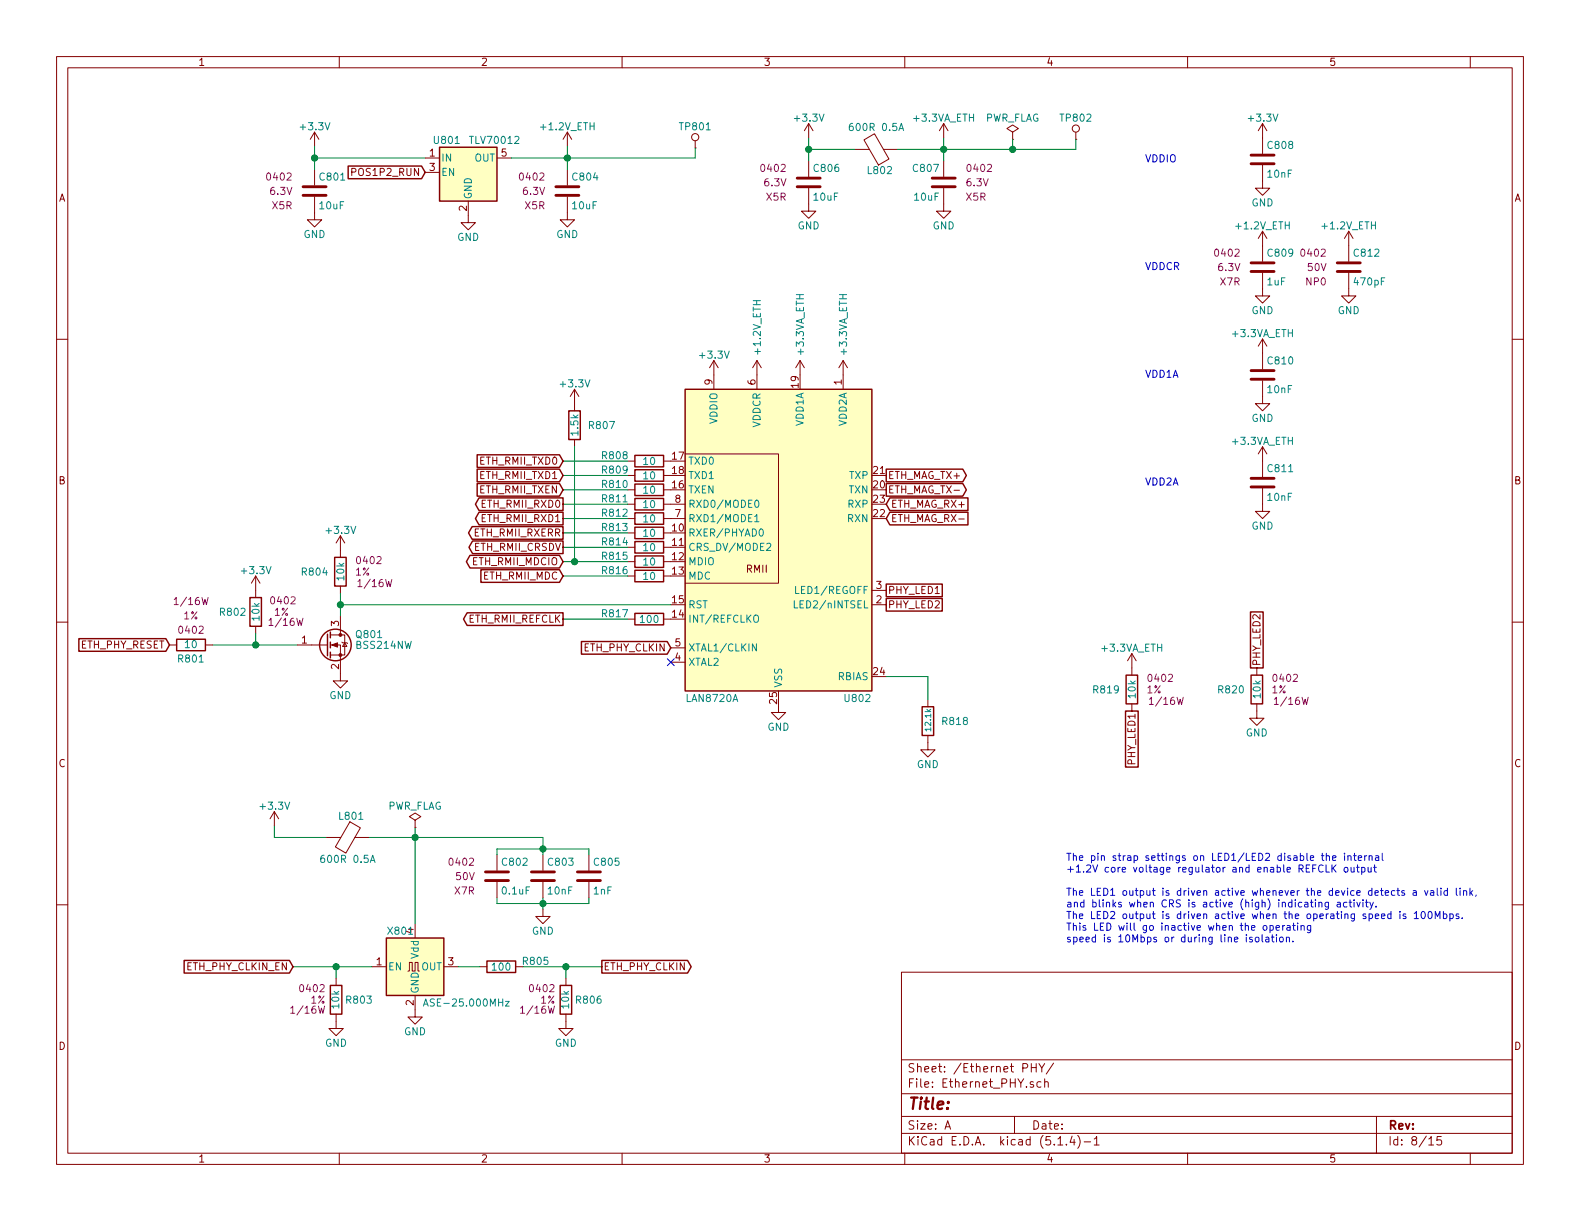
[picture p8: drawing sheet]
<svg xmlns="http://www.w3.org/2000/svg" width="279mm" height="216mm" viewBox="0 0 279 216" stroke-linecap="round" stroke-linejoin="round" font-family="sans-serif">
<g fill="none" stroke="#840000" stroke-width=".18">
<path d="M10 10h259.4v195.9h-259.4zM12 12h255.4v191.9h-255.4zM60 10v2M110 10v2M160 10v2M210 10v2M260 10v2M55.6 34.8v4.1h1.3l-1.3 1.2-1.2-1.2h1.2M55.6 23.4l-.7 1.2M55.6 23.4v2.5M55.6 30v2.8M55.6 23.4l.8 1.2"/>
<path d="M62.2 30.4l.7-.1v-.4l-.7-.1v1.2M75.2 27.9h2.5M75.2 30.5h2.5M82.8 35.6v3.8h1.3l-1.3 1.2-1.3-1.2h1.3M87.9 27.9h2.5M100.3 34.8v4.1h1.3l-1.3 1.2-1.2-1.2h1.2M100.3 23.4l-.7 1.2M100.3 23.4v2.5M100.3 30v2.8M100.3 23.4l.8 1.2M122.9 26.2h.1M122.9 24.9v1.3"/>
<path d="M143 33.3v4h1.3l-1.3 1.3-1.3-1.3h1.3M143 21.8v2.6M143 28.4v2.8M143 21.8l-.8 1.3M143 21.8l.8 1.3M151.1 26.4h2.6M152.8 24.7l1.8-1.1 2.6 4.5-1.9 1.1zM156.2 26.4h2.5M166.9 33.3v4h-1.3l1.3 1.3 1.2-1.3h-1.2M166.9 21.8v2.6M166.9 28.4v2.8M166.9 21.8l-.8 1.3"/>
<path d="M166.9 21.8l.7 1.3M179.1 23.4l1-.7-1-.6-1 .6 1 .7v1.2M179.1 24.6h.1M190.2 24.6h.1M190.2 23.4v1.2M223.3 29.2v4.1h1.2l-1.2 1.2-1.3-1.2h1.3M223.3 21.8v5.4M223.3 21.8l-.8 1.3M223.3 21.8l.7 1.3M10 60h2M223.3 48.3v4h1.2l-1.2 1.3-1.3-1.3h1.3M223.3 40.9v5.3"/>
<path d="M223.3 59.9v5.4M223.3 59.9l-.8 1.3M223.3 59.9l.7 1.3M223.3 40.9l-.8 1.3M223.3 40.9l.7 1.3M238.5 48.3v4h1.3l-1.3 1.3-1.3-1.3h1.3M238.5 40.9v5.3M238.5 40.9l-.8 1.3M238.5 40.9l.8 1.3M267.4 60h2M101.6 68.8l-.8 1.3M101.6 68.8v3.8"/>
<path d="M101.6 77.7v1.3M101.6 68.8l.8 1.3M126.2 63.8v5M126.2 63.8l-.7 1.2M126.2 63.8l.8 1.2M133.9 63.8l-.8 1.2M133.9 63.8v5M133.9 63.8l.7 1.2M141.5 63.8l-.8 1.2M141.5 63.8v2.5M141.5 63.8l.7 1.2M149.1 63.8l-.8 1.2"/>
<path d="M149.1 63.8v5M149.1 63.8l.8 1.2M223.3 67.3v4.1h1.2l-1.2 1.2-1.3-1.2h1.3M223.3 79v5.3M223.3 79l-.8 1.3M223.3 79l.7 1.3M60.2 94.7v3.9M60.2 94.7l-.8 1.3M60.2 94.7l.8 1.3M111 99.3h1.3M111 91.7h1.3M111 89.2h1.3"/>
<path d="M111 81.5h1.3M111 96.8h1.3M111 94.2h1.3M111 86.6h1.3M111 84.1h1.3M117.3 99.3h1.3M117.3 91.7h3.9M117.3 89.2h3.9M117.3 81.5h1.3M117.3 96.8h1.3M117.3 94.2h1.3M117.3 86.6h1.3"/>
<path d="M117.3 84.1h1.3M121.2 80.3h16.5v22.8h-16.5M223.3 86.4v4h1.2l-1.2 1.3-1.3-1.3h1.3M10 110h2M30 114h1.2M36.3 114h1.3M45.2 101.9l-.8 1.2M45.2 101.9v3.8M45.2 110.7v1.3M45.2 101.9l.8 1.2M52.6 114h5.3M58.4 114h1.8v6.4h1.3l-1.3 1.3-1.3-1.3h1.3"/>
<path d="M58.4 112.3h2.6v3.5h-2.6M60.2 103.6v1.3M60.2 109v3.3M60.5 113.5l.1 .2h.7l.2 .1M61 113.7l.3 .6h-.7zM111 101.9h1.3M111 109.5h1.3M117.3 101.9h1.3M117.3 109.5h1.3M118.6 117.1h2.6M118.6 114.6h2.6M154.2 106.9h2.5"/>
<path d="M154.2 104.4h2.5M200.2 115.6l-.8 1.2M200.2 115.6v3.8M200.2 115.6l.7 1.2M222.2 118.1v1.3M267.4 110h2M137.7 124.7v1.3h1.2l-1.2 1.3-1.3-1.3h1.3M164.1 130v2.6h1.3l-1.3 1.3-1.3-1.3h1.3M164.1 123.7v1.3M200.2 124.5v1.2M222.2 124.5v2.5h1.3l-1.3 1.3-1.2-1.3h1.2M10 160h2"/>
<path d="M48.5 143.5l-.7 1.3M48.5 143.5v2.6M48.5 143.5l.8 1.3M57.7 148.1h2.5M61.9 145.3l1.8 1.1-2.5 4.5-1.9-1.1zM62.7 148.1h2.6M73.4 145l1-.6-1-.6-1 .6 1 .6v1.3M73.4 146.3h.1M87.9 151.1v2.8M87.9 156v2.8M96 151.1v2.8M96 156v2.8"/>
<path d="M104.1 151.1v2.8M104.1 156v2.8M267.4 160h2M59.4 179.3v2.6h1.3l-1.3 1.2-1.2-1.2h1.2M59.4 173v1.2M65.8 170.9h2.5M72.1 171.7h.3v-1.5h.5v1.5h.5v-1.5h.5v1.5h.3M73.4 176v3.8h1.3l-1.3 1.3-1.3-1.3h1.3M73.4 163.3v2.6M78.5 170.9h2.5M84.8 170.9h1.3M91.2 170.9h1.3"/>
<path d="M96 160.8v1.3h1.3l-1.3 1.2-1.3-1.2h1.3M100.1 179.3v2.6h1.2l-1.2 1.2-1.3-1.2h1.3M100.1 173v1.2M159.4 171.9h108v32h-108zM159.4 197.4h108M159.4 193.4h108M159.4 187.4h108M167.1 199.7l.5-1.5 .5 1.5M167.2 199.2h.8M179.4 197.4v3M180.9 188.8h.7l.1-.2v-.4l-.2-.1h-.6v1.5M182.4 188.1v1.5"/>
<path d="M182.4 188.8h.8M182.7 191.3h-.3l-.2 .2v.2l.5 .1v.4h-.5M183.2 188.1v1.5M183.7 188.1l.5 .7 .5-.7M184.1 191.3h-.4l-.3 .2v.6l.3 .2 .4-.1M184.2 188.8v.8M184.7 191.4l.2-.1h.4l.1 1M184.7 190.8v1.5M186.3 188l-1.3 1.9M243.4 197.4v6.5M60 203.9v2M110 203.9v2"/>
<path d="M159.4 200.4h108M160 203.9v2M187.1 202.5h.8M188.6 202.3v.2M189.6 200.9l-.4 1.1h.9M189.9 201.5v1M190.6 200.8a1.71 1.71 0 0 1 0 2.2M191.7 201.9h1.2M193.5 201.4l.4-.4v1.5M193.5 202.5h.9M210 203.9v2M252.7 201.4l.4-.4v1.5"/>
<path d="M252.7 202.5h.8M254.9 201h-.7l-.1 .7 .2-.2 .5 .1 .1 .2v.5l-.2 .2-.6-.2M260 203.9v2"/>
<circle cx="122.9" cy="24.3" r=".63"/>
<circle cx="190.2" cy="22.7" r=".63"/>
</g>
<g fill="none" stroke="#840000" stroke-width=".51">
<path d="M53.6 33h4.1M53.6 34.5h4.1M98.3 33h4.1M98.3 34.5h4.1M141 33h4M141 31.5h4M164.8 33h4.1M164.8 31.5h4.1M221.2 29h4.1M221.2 27.4h4.1M221.2 48h4.1M221.2 46.5h4.1"/>
<path d="M236.5 48h4M236.5 46.5h4M221.2 67.1h4.1M221.2 65.5h4.1M221.2 86.1h4.1M221.2 84.6h4.1M85.9 155.7h4M85.9 154.2h4M94 155.7h4M94 154.2h4M102.1 155.7h4.1M102.1 154.2h4.1"/>
</g>
<g fill="none" stroke="#008484" stroke-width=".18">
<path d="M159 23.1l.4-1.3 .4 1.3M133.5 91.3l.3-.3v1.3M133.5 92.3h.7M133.6 88.6l.2-.2a.67 .67 0 0 1 .4 .7 .67 .67 0 0 1-.4 .6l-.3-.5zM134.4 93.6l.1-.1a.67 .67 0 0 1 .5 .7 .67 .67 0 0 1-.5 .6l-.3-.5zM135.6 96.2l.5-.1 .2 .3-.1 .2-.7 .7h.8M133.3 108.9l.3-.1a.47 .47 0 0 1 .5 .4v.7l-.3 .1h-.3a1 1 0 0 1-.2-1.1zM133.8 113.8v1.3l-.8-1.3v1.3M140.5 106.2v1.3h.6M140.7 103.7v1.3h.6M65.5 152.5l.4-1.3 .4 1.3M74.9 177.9l.4-1.3 .4 1.3"/>
<path d="M75 177.5h.6M89.4 177.1h.6l-.6 .8h.6"/>
</g>
<g fill="none" stroke="#840000" stroke-width=".25">
<path d="M61.6 29.4h12.9l.7 1.1-.7 1.1h-12.9zM77.7 26h10.2v9.6h-10.2zM100.6 72.6h2v5.1h-2zM121.2 68.8h33v53.4h-33zM59.2 98.6h2v5h-2zM83.1 98.2h15.8l.7 1.1-.7 1.1h-15.8l-.6-1.1zM83.5 93.1h16.1v2.3h-16.1l-.6-1.2zM83.6 95.7h16v2.2h-16l-.7-1.1zM84.4 85.5h14.5l.7 1.1-.7 1.1h-14.5zM84.4 80.4h14.5l.7 1.1-.7 1.2h-14.5zM84.4 83h14.5l.7 1.1-.7 1.1h-14.5zM84.7 88h14.9v2.3h-14.9l-.6-1.1z"/>
<path d="M84.7 90.6h14.9v2.2h-14.9l-.6-1.1zM112.3 98.3h5v2h-5zM112.3 80.5h5v2.1h-5zM112.3 95.8h5v2h-5zM112.3 93.2h5v2.1h-5zM112.3 90.7h5v2h-5zM112.3 88.1h5v2.1h-5zM112.3 85.6h5v2h-5zM112.3 83.1h5v2h-5zM156.7 85.5h13.6l.6 1.1-.6 1.1h-13.6zM156.7 83h13.6l.6 1.1-.6 1.1h-13.6zM157.4 90.6h13.8v2.2h-13.8l-.7-1.1z"/>
<path d="M157.4 88h13.8v2.3h-13.8l-.7-1.1zM13.9 112.9h15.4l.7 1.1-.7 1.2h-15.4zM31.2 113h5.1v2.1h-5.1zM44.2 105.7h2v5h-2zM57.9 112.1v3.9M58.4 111.8v1M58.4 113.5v1.1M58.4 115.3v1M82.6 108.4h17v2.2h-17l-.6-1.1zM85 100.7h13.9l.7 1.2-.7 1.1h-13.9zM102.8 113.4h15.2l.6 1.2-.6 1.1h-15.2zM112.3 100.8h5v2.1h-5z"/>
<path d="M112.3 108.5h5v2h-5zM156.7 103.3h9.9v2.2h-9.9zM156.7 105.8h9.9v2.3h-9.9zM199.1 119.4h2.1v5.1h-2.1zM221.1 108.2h2.3v9.9h-2.3zM221.2 119.4h2.1v5.1h-2.1zM163.1 125h2v5h-2zM199 125.7h2.3v9.9h-2.3zM32.6 169.8h18.6l.6 1.1-.6 1.2h-18.6zM58.4 174.2h2.1v5.1h-2.1zM68.3 165.9h10.2v10.1h-10.2zM86.1 169.9h5.1v2.1h-5.1z"/>
<path d="M99.1 174.2h2v5.1h-2zM106.4 169.8h15.2l.6 1.1-.6 1.2h-15.2z"/>
<circle cx="59.3" cy="114" r="2.79"/>
</g>
<g fill="#840000" stroke="#840000" stroke-width=".18">
<path d="M58.7 114l1-.3v.7z"/>
<circle cx="60.2" cy="115.8" r=".25"/>
<circle cx="60.2" cy="112.3" r=".25"/>
</g>
<g fill="#ffffc2" stroke="#ffffc2" stroke-width=".18">
<path d="M68.3 165.9h10.2v10.1h-10.2z"/>
<path d="M77.7 26h10.2v9.6h-10.2z"/>
<path d="M121.2 68.8h33v53.4h-33z"/>
</g>
<g fill="none" stroke="#008400" stroke-width=".18">
<path d="M55.6 27.9h19.6M55.6 25.9v4.1M100.3 25.9v4.1M122.9 26.2v1.7h-32.5M143 26.4h8.1M143 24.4v4M166.9 24.4v4M179.1 24.6v1.8M190.2 24.6v1.8h-31.5M101.6 79v20.3M99.6 94.2h11.4M99.6 81.5h11.4"/>
<path d="M99.6 84.1h11.4M99.6 86.6h11.4M99.6 89.2h11.4M99.6 91.7h11.4M99.6 99.3h11.4M99.6 96.8h11.4M37.6 114h15M45.2 112v2M60.2 106.9h58.4M60.2 104.9v4.1M99.6 109.5h11.4M99.6 101.9h11.4"/>
<path d="M156.7 119.6h7.4v4.1M48.5 146.1v2h9.2M65.3 148.1h30.7v3M73.4 146.3v17M87.9 151.1v-1h16.2v1M87.9 158.8v1h16.2v-1M96 158.8v2M51.8 170.9h14M59.4 170.9v2.1M81 170.9h3.8M92.5 170.9h13.9M100.1 170.9v2.1"/>
</g>
<g fill="none" stroke="#0000c2" stroke-width=".18">
<path d="M231.7 159.5h.5M231.9 159.1v1.1l.3 .2M232.6 159.5v.9M233.2 159.7l.2-.2 .3 .1 .1 .8M233.2 159.5v.9M233.7 151.3h.4M233.8 150.9v1.1l.3 .1M234 153.1a.51 .51 0 0 0-.7 0 .51 .51 0 0 0-.1 .6 .46 .46 0 0 0 .2 .5 .46 .46 0 0 0 .6-.1M234.5 152.9v1.3h.6M234.5 151.4l.2-.1 .3 .1 .1 .7M234.5 150.9v1.2M234.9 159.5v1.1l-.2 .2-.3-.1"/>
<path d="M234.9 159.6l-.4-.1-.2 .3 .1 .5h.5M235.5 152.9v1.3M235.6 151.7l.6-.1v-.2l-.4-.1-.2 .2 .1 .6h.5M235.7 153.5l.5 .7M236.2 152.9l-.7 .8M236.5 159.6h.5v.8M237 159.8l-.4 .1-.2 .2 .2 .3 .4-.1M237.8 150.9v.1M237.8 151.3v.8M237.8 153.4h.3l.2 .1v.7h-.4l-.2-.2zM238.2 159.6l-.4-.1-.2 .3 .1 .5h.5M238.4 151.4l.2-.1 .2 .1 .1 .7"/>
<path d="M238.4 151.3v.8M238.6 159.5h.4M238.7 159.1v1.1l.3 .2M238.9 153.4l.1 .8h.3l.1-.1M239.3 151.3h.5M239.4 153.4v.8M239.4 159.5v.9M239.5 150.9v1.1l.3 .1M239.9 153.4h.5M239.9 159.5l.3 .9 .3-.9M240.1 152.9v1.1l.3 .2M240.2 151.7l.6-.1-.1-.2-.3-.1-.2 .2v.6h.5"/>
<path d="M240.8 153.4h.3l.3 .2-.1 .6h-.5M240.8 153.4v1.2M241 159.5v.9M241.3 151.3v.8M241.5 159.5h.4M241.6 159.1v1.1l.3 .2M241.7 151.3l-.4 .2M241.9 153.4l.1 .8h.3l.2-.1M242.1 151.4l.2-.1 .3 .1v.7M242.1 151.3v.8M242.2 159.5l.3 .9M242.5 153.4v.8"/>
<path d="M242.8 159.5l-.4 1.2-.2 .1M242.9 153.4h.5M243.1 152.9v1.1l.3 .2M243.3 151.4h.4l.1 .7M243.8 151.6l-.4 .1-.2 .1 .1 .3h.5M244.4 150.9v1.1l.2 .1M246.7 157.5h-.4l-.3 .2 .2 .6h.5M247 157.5h.5M247.2 157v1.1l.3 .2M248.3 157.5h-.3l-.1 .2v.1l.4 .2v.3h-.4M249.9 157.5h.5l.1 .8M250.5 157.8h-.5l-.1 .2v.3h.6"/>
<path d="M251.9 157.5l.3 .8 .3-.8M253 157.5h.5v.8M253.5 157.8h-.4l-.2 .2 .2 .3h.4M254.2 157v1.1l.1 .2M254.8 157v.2M254.8 157.5v.8M256 157.5h-.4l-.3 .2 .2 .6h.5M256 157v1.3M257.5 157v1.1l.2 .2M258.2 157v.2M258.2 157.5v.8M258.8 157.6l.2-.1h.3l.1 .8"/>
<path d="M258.8 157.5v.8M259.9 157v1.3M260.1 157.8l.3 .5M260.4 157.5l-.5 .5M261 158.3l-.1 .2M221.4 165.8l-.3-.1-.1 .2v.2l.4 .1v.3h-.4M222.1 165.8l.3-.1 .2 .1-.1 .7h-.3l-.2-.2zM223.2 165.3v1.1l.2 .1M223.4 163.8l.2-.1 .4 .1v.5l-.1 .1-.3 .1-.2-.1zM223.9 165.8h.4l.1 .7M224.4 166l-.4 .1-.2 .1 .1 .3h.5M224.6 163.7h.3l.3 .2-.1 .5h-.5"/>
<path d="M224.6 163.7v1.2M224.8 165.7h.5M225 165.3v1.1l.3 .1M225.7 164.1l.6-.1-.1-.3h-.3l-.2 .1v.6h.5M225.7 165.3v.1M225.7 165.7v.8M226.4 165.8l.3-.1 .2 .1-.1 .7h-.3l-.2-.2zM226.8 163.7v.8M227.2 163.7h-.3l-.1 .2M227.5 165.8l.2-.1 .3 .1v.7M227.5 165.7v.8M227.6 163.7h.5v.8"/>
<path d="M228.1 164h-.4l-.2 .2 .2 .3 .4-.1M228.6 163.7h.5M228.6 166.4v.1M228.8 163.2v1.1l.3 .2M229.5 163.7v.8M230.1 163.8l.2-.1h.3v.8M230.1 163.7v.8M231.8 163.7l-.1 1.1-.2 .1-.3-.1M231.8 163.7h-.4l-.2 .2 .1 .5h.5M243.3 160.2v.2M246 161.6h-.4l-.2 .2 .1 .6h.5M246 161.2v1.2"/>
<path d="M247.5 161.2v.1M247.5 161.6v.8M248.6 161.6h-.3l-.2 .2 .1 .2 .4 .1v.3h-.5M250.1 161.5l.4-.3v1.2M250.1 162.4h.7M251.4 161.3l.2-.1a.67 .67 0 0 1 .5 .6 .67 .67 0 0 1-.5 .6l-.2-.2-.1-.2zM252.6 161.3l.2-.1a.67 .67 0 0 1 .5 .6 .67 .67 0 0 1-.5 .6l-.2-.1-.1-.3zM253.8 162.4v-1.2l.4 .9 .4-.9v1.2M255.2 161.6h.4l.3 .2-.2 .6h-.5M255.2 161.2v1.2M256.4 161.6h.3l.3 .2-.1 .6h-.5M256.4 161.6v1.3"/>
<path d="M258 161.6h-.3l-.2 .2v.2l.5 .1v.3h-.5M258.6 162.3v.1"/>
</g>
<g fill="#008400" stroke="#008400" stroke-width=".25">
<circle cx="179.1" cy="26.4" r=".51"/>
<circle cx="45.2" cy="114" r=".51"/>
<circle cx="100.3" cy="27.9" r=".51"/>
<circle cx="60.2" cy="106.9" r=".51"/>
<circle cx="101.6" cy="99.3" r=".51"/>
<circle cx="100.1" cy="170.9" r=".51"/>
<circle cx="73.4" cy="148.1" r=".51"/>
<circle cx="55.6" cy="27.9" r=".51"/>
<circle cx="143" cy="26.4" r=".51"/>
<circle cx="166.9" cy="26.4" r=".51"/>
<circle cx="96" cy="159.8" r=".51"/>
<circle cx="96" cy="150.1" r=".51"/>
<circle cx="59.4" cy="170.9" r=".51"/>
</g>
<path d="M118 116.5l1.2 1.2M119.2 116.5l-1.2 1.2" fill="none" stroke="#000084" stroke-width=".18"/>
<text font-size="2.8" fill="#840000" x="160.4" y="196.2">Title:</text>
<g font-size="2.1" fill="#840000">
<text x="160.4" y="189.6">Sheet: /Ethernet PHY/</text>
<text x="160.4" y="192.3">File: Ethernet_PHY.sch</text>
<text x="160.4" y="202.5">KiCad E.D.A. kicad (5.1.4)-1</text>
<text x="160.4" y="199.7">Size: A</text>
<text x="182.4" y="199.7">Date:</text>
<text x="245.4" y="199.7">Rev:</text>
<text x="245.4" y="202.5">Id: 8/15</text>
</g>
<g font-size="1.8" fill="#840000">
<text x="35" y="11.6">1</text>
<text x="85" y="11.6">2</text>
<text x="135" y="11.6">3</text>
<text x="185" y="11.6">4</text>
<text x="235" y="11.6">5</text>
<text x="76" y="27.7">1</text>
<text x="88.7" y="27.7">5</text>
<text x="10.4" y="35.6">A</text>
<text x="62.7" y="31.1">POS1P2_RUN</text>
<text x="76" y="30.2">3</text>
<text x="267.8" y="35.6">A</text>
<text x="82.5" y="37.3" transform="rotate(-90 82.5 37.3)">2</text>
<text x="126" y="68" transform="rotate(-90 126 68)">9</text>
<text x="133.6" y="68" transform="rotate(-90 133.6 68)">6</text>
<text x="141.2" y="68.5" transform="rotate(-90 141.2 68.5)">19</text>
<text x="148.8" y="68" transform="rotate(-90 148.8 68)">1</text>
<text x="85" y="82.2">ETH_RMII_TXD0</text>
<text x="118.9" y="81.3">17</text>
<text x="118.9" y="83.8">18</text>
<text x="154.5" y="83.8">21</text>
<text x="10.4" y="85.6">B</text>
<text x="84.8" y="87.2">ETH_RMII_TXEN</text>
<text x="85" y="84.7">ETH_RMII_TXD1</text>
<text x="85.4" y="89.8">ETH_RMII_RXD0</text>
<text x="118.9" y="86.4">16</text>
<text x="119.4" y="88.9">8</text>
<text x="154.5" y="86.4">20</text>
<text x="154.5" y="88.9">23</text>
<text x="157" y="87.2">ETH_MAG_TX-</text>
<text x="157" y="84.7">ETH_MAG_TX+</text>
<text x="157.5" y="89.8">ETH_MAG_RX+</text>
<text x="267.8" y="85.6">B</text>
<text x="83.9" y="94.9">ETH_RMII_RXERR</text>
<text x="85.4" y="92.3">ETH_RMII_RXD1</text>
<text x="118.9" y="94">10</text>
<text x="119.4" y="91.4">7</text>
<text x="154.5" y="91.4">22</text>
<text x="157.5" y="92.3">ETH_MAG_RX-</text>
<text x="83.6" y="99.9">ETH_RMII_MDCIO</text>
<text x="83.9" y="97.4">ETH_RMII_CRSDV</text>
<text x="118.9" y="96.5">11</text>
<text x="118.9" y="99.1">12</text>
<text x="118.9" y="101.6">13</text>
<text x="132" y="101.3">RMII</text>
<text x="85.5" y="102.5">ETH_RMII_MDC</text>
<text x="118.9" y="106.7">15</text>
<text x="155" y="106.7">2</text>
<text x="155" y="104.1">3</text>
<text x="157" y="105">PHY_LED1</text>
<text x="157" y="107.6">PHY_LED2</text>
<text x="53.4" y="113.8">1</text>
<text x="59.9" y="110.7" transform="rotate(-90 59.9 110.7)">3</text>
<text x="82.9" y="110.1">ETH_RMII_REFCLK</text>
<text x="118.9" y="109.2">14</text>
<text x="14.1" y="114.7">ETH_PHY_RESET</text>
<text x="59.9" y="118.3" transform="rotate(-90 59.9 118.3)">2</text>
<text x="103.3" y="115.2">ETH_PHY_CLKIN</text>
<text x="119.4" y="116.8">4</text>
<text x="119.4" y="114.3">5</text>
<text x="154.5" y="119.4">24</text>
<text x="222.9" y="117.9" transform="rotate(-90 222.9 117.9)">PHY_LED2</text>
<text x="137.4" y="124.4" transform="rotate(-90 137.4 124.4)">25</text>
<text x="10.4" y="135.6">C</text>
<text x="200.8" y="135.1" transform="rotate(-90 200.8 135.1)">PHY_LED1</text>
<text x="267.8" y="135.6">C</text>
<text x="33" y="171.6">ETH_PHY_CLKIN_EN</text>
<text x="66.6" y="170.7">1</text>
<text x="79.3" y="170.7">3</text>
<text x="106.7" y="171.6">ETH_PHY_CLKIN</text>
<text x="73.2" y="177.8" transform="rotate(-90 73.2 177.8)">2</text>
<text x="10.4" y="185.6">D</text>
<text x="267.8" y="185.6">D</text>
<text x="35" y="205.5">1</text>
<text x="85" y="205.5">2</text>
<text x="135" y="205.5">3</text>
<text x="185" y="205.5">4</text>
<text x="235" y="205.5">5</text>
</g>
<g font-size="1.8" fill="#008484">
<text x="53.3" y="23">+3.3V</text>
<text x="95.7" y="23">+1.2V_ETH</text>
<text x="120.3" y="23">TP801</text>
<text x="140.7" y="21.5">+3.3V</text>
<text x="150.7" y="23.2">600R 0.5A</text>
<text x="161.6" y="21.5">+3.3VA_ETH</text>
<text x="174.1" y="21.5">PWR_FLAG</text>
<text x="187.7" y="21.5">TP802</text>
<text x="220.9" y="21.5">+3.3V</text>
<text x="76.9" y="25.5">U801</text>
<text x="78" y="28.6">IN</text>
<text x="83.3" y="25.5">TLV70012</text>
<text x="83.9" y="28.6">OUT</text>
<text x="224.3" y="26.3">C808</text>
<text x="56.7" y="31.9">C801</text>
<text x="78" y="31.1">EN</text>
<text x="83.4" y="35.3" transform="rotate(-90 83.4 35.3)">GND</text>
<text x="101.4" y="31.9">C804</text>
<text x="144" y="35.5">10uF</text>
<text x="144" y="30.4">C806</text>
<text x="153.6" y="30.8">L802</text>
<text x="161.6" y="30.4">C807</text>
<text x="161.8" y="35.5">10uF</text>
<text x="224.2" y="31.4">10nF</text>
<text x="56.6" y="37">10uF</text>
<text x="101.3" y="37">10uF</text>
<text x="141" y="40.6">GND</text>
<text x="164.9" y="40.6">GND</text>
<text x="218.7" y="40.6">+1.2V_ETH</text>
<text x="221.3" y="36.5">GND</text>
<text x="233.9" y="40.6">+1.2V_ETH</text>
<text x="53.7" y="42.1">GND</text>
<text x="80.8" y="42.6">GND</text>
<text x="98.4" y="42.1">GND</text>
<text x="224.3" y="45.4">C809</text>
<text x="239.5" y="45.4">C812</text>
<text x="224.1" y="50.5">1uF</text>
<text x="239.6" y="50.5">470pF</text>
<text x="218" y="59.6">+3.3VA_ETH</text>
<text x="221.3" y="55.5">GND</text>
<text x="236.6" y="55.5">GND</text>
<text x="123.9" y="63.4">+3.3V</text>
<text x="134.5" y="62.5" transform="rotate(-90 134.5 62.5)">+1.2V_ETH</text>
<text x="142.2" y="62.6" transform="rotate(-90 142.2 62.6)">+3.3VA_ETH</text>
<text x="149.8" y="62.6" transform="rotate(-90 149.8 62.6)">+3.3VA_ETH</text>
<text x="224.3" y="64.4">C810</text>
<text x="99.3" y="68.5">+3.3V</text>
<text x="224.2" y="69.5">10nF</text>
<text x="102.3" y="76.9" transform="rotate(-90 102.3 76.9)">1.5k</text>
<text x="104.3" y="75.9">R807</text>
<text x="126.9" y="75" transform="rotate(-90 126.9 75)">VDDIO</text>
<text x="134.5" y="75.6" transform="rotate(-90 134.5 75.6)">VDDCR</text>
<text x="142.1" y="75.3" transform="rotate(-90 142.1 75.3)">VDD1A</text>
<text x="149.7" y="75.3" transform="rotate(-90 149.7 75.3)">VDD2A</text>
<text x="221.3" y="74.6">GND</text>
<text x="106.6" y="81.2">R808</text>
<text x="106.6" y="83.7">R809</text>
<text x="113.8" y="82.2">10</text>
<text x="121.7" y="82.2">TXD0</text>
<text x="218" y="78.7">+3.3VA_ETH</text>
<text x="224.3" y="83.5">C811</text>
<text x="106.6" y="88.8">R811</text>
<text x="106.6" y="86.3">R810</text>
<text x="113.8" y="89.8">10</text>
<text x="113.8" y="87.3">10</text>
<text x="113.8" y="84.8">10</text>
<text x="121.7" y="87.2">TXEN</text>
<text x="121.7" y="84.7">TXD1</text>
<text x="121.7" y="89.8">RXD0/MODE0</text>
<text x="150" y="89.8">RXP</text>
<text x="150.1" y="87.2">TXN</text>
<text x="150.2" y="84.7">TXP</text>
<text x="224.2" y="88.6">10nF</text>
<text x="57.9" y="94.4">+3.3V</text>
<text x="106.6" y="93.9">R813</text>
<text x="106.6" y="91.4">R812</text>
<text x="113.8" y="94.9">10</text>
<text x="113.8" y="92.4">10</text>
<text x="121.7" y="94.9">RXER/PHYAD0</text>
<text x="121.7" y="92.3">RXD1/MODE1</text>
<text x="149.9" y="92.3">RXN</text>
<text x="221.3" y="93.6">GND</text>
<text x="42.9" y="101.5">+3.3V</text>
<text x="53.5" y="101.8">R804</text>
<text x="106.6" y="101.5">R816</text>
<text x="106.6" y="99">R815</text>
<text x="106.6" y="96.4">R814</text>
<text x="113.8" y="100">10</text>
<text x="113.8" y="97.5">10</text>
<text x="121.7" y="97.4">CRS_DV/MODE2</text>
<text x="121.7" y="99.9">MDIO</text>
<text x="60.9" y="102.6" transform="rotate(-90 60.9 102.6)">10k</text>
<text x="113.8" y="102.5">10</text>
<text x="121.7" y="102.5">MDC</text>
<text x="121.7" y="107.6">RST</text>
<text x="141.3" y="107.6">LED2/nINTSEL</text>
<text x="141.3" y="105">LED1/REGOFF</text>
<text x="39" y="108.9">R802</text>
<text x="45.9" y="109.7" transform="rotate(-90 45.9 109.7)">10k</text>
<text x="63.1" y="112.8">Q801</text>
<text x="106.6" y="109.1">R817</text>
<text x="113.3" y="110.2">100</text>
<text x="121.7" y="110.1">INT/REFCLKO</text>
<text x="31.6" y="117.1">R801</text>
<text x="32.8" y="114.6">10</text>
<text x="63.1" y="114.7">BSS214NW</text>
<text x="121.7" y="117.7">XTAL2</text>
<text x="121.7" y="115.2">XTAL1/CLKIN</text>
<text x="194.9" y="115.2">+3.3VA_ETH</text>
<text x="58.2" y="123.6">GND</text>
<text x="121.5" y="124.1">LAN8720A</text>
<text x="138.3" y="121.7" transform="rotate(-90 138.3 121.7)">VSS</text>
<text x="148.2" y="120.3">RBIAS</text>
<text x="149.5" y="124.1">U802</text>
<text x="193.5" y="122.6">R819</text>
<text x="200.8" y="123.4" transform="rotate(-90 200.8 123.4)">10k</text>
<text x="215.6" y="122.6">R820</text>
<text x="222.9" y="123.4" transform="rotate(-90 222.9 123.4)">10k</text>
<text x="135.7" y="129.2">GND</text>
<text x="166.8" y="128.2">R818</text>
<text x="220.3" y="130.2">GND</text>
<text x="162.1" y="135.8">GND</text>
<text x="46.2" y="143.2">+3.3V</text>
<text x="68.5" y="143.2">PWR_FLAG</text>
<text x="60.1" y="145">L801</text>
<text x="57.3" y="152.6">600R 0.5A</text>
<text x="88.9" y="153.1">C802</text>
<text x="97.1" y="153.1">C803</text>
<text x="105.2" y="153.1">C805</text>
<text x="88.9" y="158.2">0.1uF</text>
<text x="97" y="158.2">10nF</text>
<text x="105" y="158.2">1nF</text>
<text x="68.8" y="165.3">X801</text>
<text x="73.2" y="165.1" transform="rotate(-90 73.2 165.1)">4</text>
<text x="94.1" y="165.3">GND</text>
<text x="68.6" y="171.6">EN</text>
<text x="74" y="169.5" transform="rotate(-90 74 169.5)">Vdd</text>
<text x="74.5" y="171.6">OUT</text>
<text x="87.1" y="171.6">100</text>
<text x="92.6" y="170.6">R805</text>
<text x="60" y="178.3" transform="rotate(-90 60 178.3)">10k</text>
<text x="61.4" y="177.5">R803</text>
<text x="74" y="175.8" transform="rotate(-90 74 175.8)">GND</text>
<text x="75.9" y="178">ASE-25.000MHz</text>
<text x="100.6" y="178.3" transform="rotate(-90 100.6 178.3)">10k</text>
<text x="102" y="177.5">R806</text>
<text x="57.5" y="185.1">GND</text>
<text x="71.5" y="183.1">GND</text>
<text x="98.1" y="185.1">GND</text>
</g>
<g font-size="1.8" fill="#0000c2">
<text x="202.4" y="28.7">VDDIO</text>
<text x="202.4" y="47.8">VDDCR</text>
<text x="202.4" y="66.8">VDD1A</text>
<text x="202.4" y="85.9">VDD2A</text>
<text x="188.5" y="152.2">The pin strap settings on LED1/LED2 disable the internal</text>
<text x="188.5" y="154.3">+1.2V core voltage regulator and enable REFCLK output</text>
<text x="188.5" y="158.4">The LED1 output is driven active whenever the device detects a valid link,</text>
<text x="188.5" y="160.5">and blinks when CRS is active (high) indicating activity.</text>
<text x="188.5" y="162.5">The LED2 output is driven active when the operating speed is 100Mbps.</text>
<text x="188.5" y="164.6">This LED will go inactive when the operating</text>
<text x="188.5" y="166.6">speed is 10Mbps or during line isolation.</text>
</g>
<g font-size="1.8" fill="#840084">
<text x="47.4" y="31.9">0402</text>
<text x="47.9" y="34.5">6.3V</text>
<text x="92.1" y="31.9">0402</text>
<text x="92.6" y="34.5">6.3V</text>
<text x="134.7" y="30.4">0402</text>
<text x="135.3" y="32.9">6.3V</text>
<text x="135.6" y="35.5">X5R</text>
<text x="170.9" y="35.5">X5R</text>
<text x="171" y="32.9">6.3V</text>
<text x="171.2" y="30.4">0402</text>
<text x="48.2" y="37">X5R</text>
<text x="92.9" y="37">X5R</text>
<text x="215" y="45.4">0402</text>
<text x="215.5" y="47.9">6.3V</text>
<text x="230.3" y="45.4">0402</text>
<text x="231.3" y="47.9">50V</text>
<text x="215.8" y="50.5">X7R</text>
<text x="231" y="50.5">NP0</text>
<text x="62.9" y="101.8">1%</text>
<text x="63.3" y="99.7">0402</text>
<text x="31.2" y="107">1/16W</text>
<text x="48.1" y="106.9">0402</text>
<text x="63.7" y="103.8">1/16W</text>
<text x="31.8" y="112.1">0402</text>
<text x="32.5" y="109.5">1%</text>
<text x="48" y="110.7">1/16W</text>
<text x="48.5" y="108.9">1%</text>
<text x="202.8" y="122.6">1%</text>
<text x="203.2" y="120.6">0402</text>
<text x="203.7" y="124.6">1/16W</text>
<text x="224.9" y="122.6">1%</text>
<text x="225.3" y="120.6">0402</text>
<text x="225.8" y="124.6">1/16W</text>
<text x="79.6" y="153.1">0402</text>
<text x="80.7" y="155.6">50V</text>
<text x="80.4" y="158.2">X7R</text>
<text x="51.8" y="179.2">1/16W</text>
<text x="53.2" y="175.4">0402</text>
<text x="55" y="177.5">1%</text>
<text x="92.5" y="179.2">1/16W</text>
<text x="93.9" y="175.4">0402</text>
<text x="95.6" y="177.5">1%</text>
</g>
<text font-size="1.4" fill="#008484" x="164.6" y="129.1" transform="rotate(-90 164.6 129.1)">12.1k</text>
</svg>
